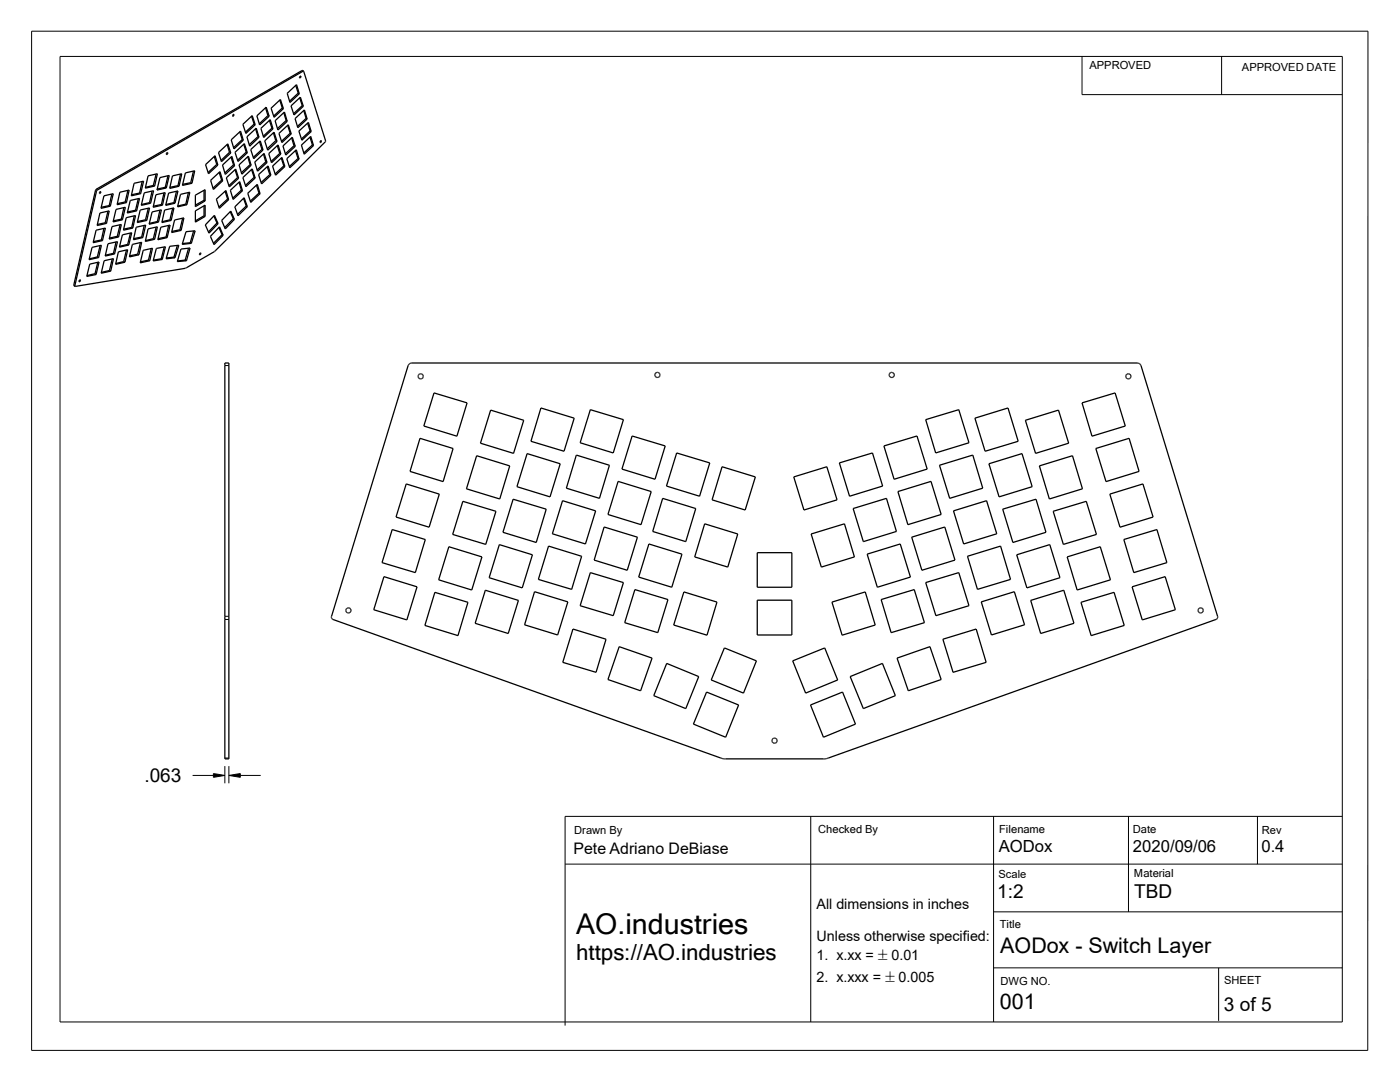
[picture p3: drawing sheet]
<svg xmlns="http://www.w3.org/2000/svg" width="279mm" height="216mm" viewBox="0 0 279 216" stroke-linecap="round" stroke-linejoin="round" font-family="sans-serif">
<g fill="none" stroke="#000" stroke-width=".25">
<path d="M55.8 20l.5 1.5M57.3 18.6l1.9-1.7 .5 1.8-1.8 1.7zM59 17l.5 1.6M59.5 18.6l.2 .1M59.5 18.6l-1.7 1.6M59.8 19.5l.5 1.6M59.8 15.3l.3-.1-.1 .3h-.2zM59.9 15.2h.1M59.9 15.5h.1M60.6 14.2l-.4-.1-41 23.7-4.5 19.1 .3 .2M60.6 14.2l4.3 14.1M60.6 14.2l-41.3 23.9"/>
<path d="M19.1 37.8h.1M19.3 38.1l-4.3 19M19.3 38.1h.1M19.9 38.3h.2v.2l-.2 .1zM20 38.3h.1M20.7 39.1l1.9-.4-.6 2.4-1.8 .5zM22.3 38.7l-.5 2.3M23.9 38.4l1.9-.5-.6 2.5-1.8 .5zM25.5 38l-.5 2.3M26.8 36.6l1.9-.4-.6 2.5-1.9 .4zM27.6 39.6l-.5 2.4M27.9 38.5l-1.7 .4"/>
<path d="M27.9 38.5l.2 .2M28.4 36.2l-.5 2.3M28.8 38.5l1.8-.4-.5 2.5-1.9 .4zM29.5 35.1l1.9-.4-.5 2.4-1.9 .4zM30.4 38.1l-.6 2.3M30.6 37l-1.6 .4M30.6 37l.3 .1M31.1 38.9l1.9-.5-.6 2.5-1.8 .5zM31.2 34.7l-.6 2.3M31.9 35.4l1.9-.4-.6 2.5-1.9 .4zM32.7 38.5l-.5 2.3M33 37.4l.2 .1"/>
<path d="M33 37.4l-1.6 .3M33.2 30.6h.1M33.3 30.5h.2l-.1 .3h-.2zM33.4 30.8h.1M33.5 35.1l-.5 2.3M33.7 38.5l1.8-.4-.6 2.5-1.8 .4zM34.4 35.1l1.9-.4-.6 2.5-1.8 .4zM35.2 38.1l-.5 2.3M35.5 37l.2 .2M35.5 37l-1.6 .4M36 38.8l1.9-.4-.6 2.5-1.9 .4zM36 34.7l-.5 2.3"/>
<path d="M37 34.5l1.9-.4-.6 2.5-1.9 .4zM37.6 38.4l-.5 2.3M38.1 36.4l.2 .2M38.1 36.4l-1.7 .4M38.6 34.2l-.5 2.2M39 38.9l1.9-1.1v2.3l-1.9 1.1zM40.7 38v2M40.7 40l-1.7 .9M40.7 40l.2 .1M41 32.9l1.9-1.8 .6 1.8-1.9 1.8zM42 36l1.9-1.8 .5 1.9-1.8 1.7zM42.8 31.2l.5 1.6"/>
<path d="M43.2 39.8l1.9-1.8 .5 1.8-1.8 1.8zM43.3 32.8l.2 .1M43.3 32.8l-1.8 1.6M43.6 30.4l1.9-1.7 .6 1.8-1.9 1.8zM43.7 34.4l.5 1.5M44.2 35.9l-1.7 1.6M44.2 35.9l.2 .2M44.4 32.9l1.9-1.7 .5 1.9-1.8 1.7zM44.9 38.1l.5 1.6M45.2 35.5l1.8-1.8 .6 1.9-1.8 1.7zM45.3 28.8l.5 1.6M45.4 39.7l-1.7 1.6"/>
<path d="M45.4 39.7l.2 .1M45.8 30.4l-1.7 1.6M45.8 30.4l.3 .1M46 38l1.8-1.8 .6 1.9-1.9 1.7zM46.1 31.3l.5 1.6M46.1 27.9l1.9-1.7 .6 1.8-1.9 1.7zM46.5 22.9l.2-.1-.1 .4h-.2zM46.5 23.2h.1M46.6 32.9l-1.7 1.6M46.6 32.9l.2 .2M46.9 33.9l.5 1.5M46.9 30.4l1.9-1.7 .6 1.8-1.9 1.7z"/>
<path d="M47.4 35.4l.2 .2M47.4 35.4l-1.7 1.6M47.7 32.9l1.9-1.7 .5 1.8-1.8 1.8zM47.7 36.4l.5 1.5M47.8 26.3l.5 1.6M48.2 37.9l.2 .2M48.2 37.9l-1.8 1.6M48.3 27.9l.3 .1M48.3 27.9l-1.7 1.6M48.5 24.8l1.8-1.7 .6 1.8-1.8 1.7zM48.5 35.4l1.8-1.7 .6 1.8-1.8 1.8zM48.6 39.6l.5 1.5"/>
<path d="M48.6 28.8l.5 1.6M49.1 30.4l-1.7 1.6M49.1 30.4l.3 .1M49.3 27.3l1.8-1.7 .6 1.8-1.9 1.8zM49.4 38.6l2-1.8 .5 1.9-1.9 1.7zM49.4 31.3l.5 1.6M49.9 32.9l-1.7 1.6M49.9 32.9l.2 .1M50 29.8l1.9-1.7 .6 1.8-1.9 1.8zM50.2 23.2l.5 1.6M50.2 33.8l.5 1.6M50.7 35.4l.2 .1"/>
<path d="M50.7 24.8l.2 .1M50.7 35.4l-1.7 1.6M50.7 24.8l-1.7 1.6M50.8 32.3l1.9-1.7 .6 1.8-1.9 1.8zM51 25.7l.5 1.6M51.2 37l.5 1.5M51.3 23.1l1.8-1.7 .6 1.8-1.9 1.7zM51.5 27.3l.2 .1M51.5 27.3l-1.8 1.6M51.6 34.8l1.9-1.7 .6 1.9-1.9 1.7zM51.7 38.5l-1.7 1.6M51.7 38.5l.2 .2"/>
<path d="M51.8 28.2l.5 1.6M52.1 25.6l1.8-1.7 .6 1.8-1.9 1.7zM52.3 29.8l.2 .1M52.3 29.8l-1.8 1.6M52.6 30.7l.4 1.6M52.8 28.1l1.9-1.7 .6 1.8-1.9 1.8zM53 21.5l.5 1.6M53 32.3l-1.7 1.6M53 32.3l.3 .1M53.3 33.3l.5 1.5M53.5 23.1l.2 .1M53.5 23.1l-1.7 1.6"/>
<path d="M53.6 30.6l1.9-1.7 .5 1.8-1.8 1.8zM53.8 24l.5 1.6M53.8 34.8l-1.7 1.6M53.8 34.8l.3 .2M54.1 21.6l1.9-1.7 .6 1.8-1.9 1.7zM54.3 25.6l-1.8 1.6M54.3 25.6l.2 .1M54.4 33.1l1.9-1.7 .6 1.8-1.9 1.8zM54.6 26.5l.4 1.6M54.9 24.1l1.9-1.7 .5 1.8-1.8 1.8zM55 28.1l.3 .1M55 28.1l-1.7 1.6"/>
<path d="M55.3 29l.5 1.6M55.7 26.6l1.8-1.7 .6 1.8-1.8 1.7zM55.8 30.6l.2 .1M55.8 30.6l-1.7 1.6M56.1 31.5l.5 1.6M56.3 21.5l-1.7 1.7M56.3 21.5l.3 .2M56.5 29.1l1.8-1.7 .6 1.8-1.9 1.7zM56.6 22.5l.5 1.5M56.6 33.1l-1.7 1.6M56.6 33.1l.3 .1M57.1 24l-1.7 1.7"/>
<path d="M57.1 24l.2 .2M57.2 31.7l1.9-1.8 .6 1.8-1.9 1.8zM57.4 25l.5 1.6M57.9 26.6l-1.7 1.6M57.9 26.6l.2 .1M58.1 21.1l1.8-1.7 .6 1.8-1.8 1.7zM58.2 27.5l.5 1.6M58.7 29.1l-1.8 1.6M58.7 29.1l.2 .1M58.9 23.7l1.8-1.8 .6 1.8-1.9 1.8zM59 30.1l.5 1.5M59.5 31.6l-1.8 1.6"/>
<path d="M59.5 31.6l.2 .1M59.6 26.2l2-1.8 .5 1.8-1.9 1.8zM60.2 29l1.8-1.8 .6 1.8-1.9 1.8zM60.3 21.1l-1.7 1.6M60.3 21.1l.2 .1M60.6 22.1l.5 1.5M61.1 23.6l-1.7 1.6M61.1 23.6l.2 .1M61.4 24.6l.5 1.5M61.8 27.3l.6 1.6M61.9 26.1l-1.7 1.6M61.9 26.1l.2 .1"/>
<path d="M62.4 28.9l.2 .1M62.4 28.9l-1.8 1.6M64 28.1h.1v.3h-.2zM64.1 28.1h.1M64.1 28.3h.1M64.9 28.4l-22.1 21.8-5.6 3.3-22.3 3.6M64.9 28.3v.1M65 28.2l-.1 .1M15.7 56.2h.1M15.8 56h-.1M15.9 55.9h.1v.1l-.2 .2zM16 55.9h.1"/>
<path d="M17.9 52.7l1.9-.4-.6 2.5-1.9 .4zM18.4 49.4l1.8-.5-.5 2.5-1.9 .4zM19 54.6l.2 .2M19 54.6l-1.6 .4M19.2 45.9l1.8-.4-.6 2.5-1.8 .4zM19.4 51.3l.3 .1M19.4 51.3l-1.5 .3M19.5 52.3l-.5 2.3M19.9 42.5l1.9-.4-.5 2.5-1.9 .4zM20 49l-.6 2.3M20.2 47.9l-1.6 .3M20.2 47.9l.2 .1"/>
<path d="M20.7 45.6l-.5 2.3M20.8 52l1.8-.4-.5 2.5-1.9 .4zM21 44.4l.3 .2M21 44.4l-1.6 .4M21.5 48.6l2-.4-.6 2.5-1.9 .4zM21.5 42.1l-.5 2.3M21.8 41l-1.6 .4M21.8 41l.2 .1M21.8 54l.3 .1M21.8 54l-1.6 .4M22.4 45.2l1.8-.4-.5 2.5-1.9 .4zM22.4 51.7l-.6 2.3"/>
<path d="M22.6 50.5l-1.6 .4M22.6 50.5l.3 .2M23.2 41.8l1.8-.4-.6 2.5-1.8 .4zM23.2 48.3l-.6 2.2M23.4 47.2l-1.6 .3M23.4 47.2l.3 .1M23.6 50.2l1.9-.4-.6 2.5-1.8 .4zM24 44.8l-.6 2.4M24.2 43.7l-1.6 .4M24.2 43.7l.2 .2M24.4 46.9l1.9-.5-.6 2.5-1.9 .4zM24.7 52.2l-1.6 .4"/>
<path d="M24.7 52.2l.2 .1M24.7 41.4l-.5 2.3M25 40.3l-1.6 .3M25 40.3l.2 .1M25.2 43.4l1.9-.4-.6 2.5-1.9 .4zM25.2 49.9l-.5 2.3M25.5 48.8l.2 .1M25.5 48.8l-1.6 .3M26 40l1.9-.4-.6 2.5-1.9 .4zM26 46.5l-.5 2.3M26.3 45.4l-1.6 .3M26.3 45.4l.2 .1"/>
<path d="M26.4 48.8l1.9-.5-.6 2.5-1.9 .5zM26.8 43.1l-.5 2.3M27.1 42l.2 .1M27.1 42l-1.7 .3M27.2 45.3l1.9-.4-.6 2.5-1.9 .4zM27.5 50.7l.2 .1M27.5 50.7l-1.6 .4M28 41.9l1.8-.4-.5 2.5-1.9 .4zM28 48.4l-.5 2.3M28.3 47.3l-1.6 .3M28.3 47.3l.2 .1M28.6 50l1.8-.5-.5 2.5-1.9 .5z"/>
<path d="M28.8 45l-.5 2.3M29 43.9l-1.5 .3M29 43.9l.3 .1M29.5 45.7l1.9-.4-.5 2.5-1.9 .4zM29.6 41.6l-.6 2.3M29.6 51.9l.3 .1M29.6 51.9l-1.5 .3M29.8 40.4l.3 .2M29.8 40.4l-1.6 .4M30.2 49.6l-.6 2.3M30.4 42.3l1.8-.4-.6 2.4-1.8 .4zM30.6 47.6l.3 .2"/>
<path d="M30.6 47.6l-1.6 .4M31.2 45.3l-.6 2.3M31.2 49.6l1.8-.4-.6 2.6-1.8 .3zM31.4 44.2l.2 .1M31.4 44.2l-1.6 .4M31.9 41.9l-.5 2.3M32.1 45.3l1.9-.4-.6 2.5-1.9 .4zM32.2 51.6l-1.6 .3M32.2 51.6l.2 .2M32.2 40.8l-1.6 .3M32.2 40.8l.2 .1M32.8 49.3l-.6 2.3"/>
<path d="M32.9 41.9l1.8-.4-.5 2.5-1.9 .4zM33.1 47.3l-1.6 .3M33.1 47.3l.3 .1M33.7 45l-.6 2.3M33.9 49.1l1.8-.2-.8 2.5-1.8 .2zM33.9 43.9l-1.6 .3M33.9 43.9l.3 .1M34.5 41.6l-.6 2.3M34.7 40.4l-1.6 .4M34.7 40.4l.2 .2M34.7 51.3l-1.5 .2M34.7 51.3l.2 .1"/>
<path d="M34.8 43.9l1.9-.4-.5 2.5-2 .4zM35.4 49l-.7 2.3M35.9 45.8l.3 .2M35.9 45.8l-1.6 .4M36.1 49.7l1.8-.2-.7 2.5-1.8 .2zM36.4 43.6l-.5 2.2M37 51.9l-1.6 .2M37 51.9l.2 .1M37.1 53.5h-.1M37.1 40.7l-1.6 .4M37.1 40.7l.2 .2M37.1 46.2l1.8-.1-.7 2.5-1.8 .2z"/>
<path d="M37.6 49.5l-.6 2.4M38 48.4l.2 .2M38 48.4l-1.6 .2M38.7 46.1l-.7 2.3M39 42.1l1.9-1.2v2.3l-1.9 1.1zM39.8 50.7h.1M39.8 50.8h.1M39.9 50.5h.2l-.2 .3zM40.7 41.1v2M40.7 43.1l-1.7 1M40.7 43.1l.2 .1M42.7 43.1l.6 1.4"/>
<path d="M42.8 43l.7 1.6-1.8 1.9-.7-1.6zM43.3 44.5l-1.7 1.8M43.3 44.5l.2 .1M43.7 45.4l.6 1.4M43.8 45.3l.7 1.6-1.8 1.9-.7-1.6zM44.3 46.8l.2 .1M44.3 46.8l-1.7 1.8M45.9 42.2l.7 1.4M46.1 42.1l.7 1.7-1.8 1.9-.8-1.7zM46.6 43.6l.2 .2M46.6 43.6l-1.8 1.8M46.9 41.3l1.8-1.8 .7 1.7-1.9 1.9z"/>
<path d="M49.1 41.1l-1.7 1.7M49.1 41.1l.3 .1M44.9 72.4h.8v79h-.8zM81.5 72.8l-15.4 50.2 .2 .5 77.6 27.8 .5 .1h20.3l.6-.1 77.4-27.7M81.5 72.8h.1M81.8 72.5h145.5M81.9 72.5l-.4 .3M83.7 75.5h.1M83.8 75.6h.1M84.1 75.6h-.1M84.2 74.6h.1M84.2 75.5h.1"/>
<path d="M84.3 74.8l.2 .1-.1 .5-.7 .1M84.3 74.7l-.5-.1-.3 .2-.1 .4 .3 .3M84.3 74.7v.1M84.4 75.3v.1M86.6 78.4l6.6 2-2 6.6-6.6-2zM130.9 74.4v.1M131.4 74.4h.1M131.5 75.2h.1M131.6 75.1h.1M131.7 75l-.1-.5-.3-.2h-.3l-.3 .3v.3l.3 .4M131.7 75.1l-.3 .2h-.5M131.7 75v.1"/>
<path d="M177.5 74.5l.4-.2 .5 .2 .1 .2-.1 .5h-.8l-.1-.2zM177.5 75.1h.1M177.7 74.4h.1M177.8 75.3h.1M177.9 75.3h.1M178.2 75.3h-.1M178.3 74.4v.1M178.4 75.1h.1M178.4 74.6h.1M224.7 75.4h.1M224.7 74.8h.1M225 75.6h.1"/>
<path d="M225.3 75.6h.1M225.6 74.7v.1M225.6 74.8h.1M225.6 75.3l-.2 .3h-.4l-.3-.3v-.4l.3-.3h.5l.2 .4-.1 .4M227.2 72.5l.4 .3M227.6 72.8l15.4 50.3-.1 .3M227.6 72.8h.1M81.1 96.6l6.6 2-2.1 6.6-6.6-2zM83.8 87.5l6.6 2-2 6.6-6.6-2zM95.1 90.9l6.6 2.1-2 6.6-6.6-2.1zM97.9 81.8l6.6 2.1-2 6.6-6.6-2.1zM102.4 99.6l6.6 2-2 6.6-6.6-2z"/>
<path d="M105.2 90.5l6.6 2-2 6.6-6.6-2zM107.9 81.4l6.7 2-2 6.6-6.6-1.9zM112.3 99.9l6.6 2-2.1 6.6-6.6-2zM115 90.8l6.6 2-2 6.6-6.6-2zM117.8 81.7l6.6 2-2 6.7-6.6-2.1zM123.4 96.1l6.6 2-2.1 6.6-6.6-2zM126.2 87l6.6 2-2.1 6.6-6.6-2zM132.2 99.4l6.7 2.1-2 6.6-6.6-2.1zM135 90.4l6.6 2-2 6.6-6.6-2zM144.1 93.1l6.6 2.1-2 6.6-6.6-2.1zM158.4 95.2l6.6-2.1 2 6.6-6.6 2.1zM167.5 92.4l6.6-2 2 6.6-6.6 2z"/>
<path d="M176.4 89l6.6-2 2 6.6-6.6 2zM179.2 98.1l6.6-2 2 6.6-6.6 2zM184.7 83.7l6.6-2 2.1 6.6-6.7 2.1zM187.5 92.8l6.6-2 2 6.6-6.6 2zM194.6 83.4l6.6-2 2 6.7-6.6 1.9zM197.4 92.5l6.6-2 2 6.6-6.6 2zM204.6 83.9l6.6-2.1 2.1 6.6-6.6 2.1zM207.4 93l6.6-2.1 2 6.6-6.6 2.1zM215.9 80.4l6.6-2 2.1 6.6-6.7 2zM218.7 89.5l6.6-2 2 6.6-6.6 2zM221.5 98.6l6.6-2 2 6.6-6.6 2zM76.6 115.1l6.6 2-2 6.6-6.6-2z"/>
<path d="M78.3 105.7l6.6 2-2 6.6-6.7-2zM86.8 118.2l6.6 2-2 6.6-6.6-2zM89.6 109.1l6.6 2-2.1 6.6-6.6-2zM92.4 100l6.6 2-2.1 6.6-6.6-2zM96.9 117.8l6.6 2-2.1 6.6-6.6-2zM99.7 108.7l6.6 2-2.1 6.6-6.6-2zM106.7 118.1l6.6 2-2 6.6-6.6-2zM109.5 109l6.6 2-2 6.6-6.7-2zM117.8 114.3l6.6 1.9-2 6.7-6.6-2zM120.6 105.2l6.6 2-2 6.6-6.6-2zM126.7 117.6l6.6 2-2 6.6-6.6-2zM129.5 108.5l6.6 2.1-2 6.6-6.6-2.1z"/>
<path d="M136.5 118.1l6.6 2-2 6.6-6.6-2zM140.6 104.5l6.6 2.1-2 6.6-6.6-2.1zM151.1 110.3h6.9v6.9h-6.9zM151.1 119.8h6.9v6.9h-6.9zM161.9 106.6l6.6-2.1 2 6.6-6.6 2.1zM170.3 101.5l6.6-2.1 2 6.6-6.6 2.1zM173.1 110.6l6.6-2.1 2 6.6-6.6 2.1zM175.9 119.6l6.6-2 2 6.6-6.7 2zM181.9 107.2l6.7-2 2 6.6-6.6 2zM184.7 116.2l6.6-1.9 2.1 6.6-6.6 2zM190.3 101.9l6.6-2 2 6.6-6.6 2zM193.1 111l6.6-2 2 6.6-6.6 2z"/>
<path d="M200.1 101.6l6.7-2 1.9 6.6-6.6 2zM202.9 110.7l6.6-2 2 6.6-6.6 2zM205.7 119.8l6.6-2 2 6.6-6.6 2zM210.2 102l6.6-2 2 6.6-6.6 2zM213 111.1l6.6-2 2 6.6-6.6 2zM224.3 107.7l6.6-2 2 6.6-6.6 2zM225.9 117.1l6.6-2 2.1 6.6-6.6 2zM66.2 123.4h.1M69.1 121.5v.1M69.1 122.1l-.1-.3 .2-.4 .4-.1 .3 .2a.4 .4 0 0 1 0 .6l-.2 .2-.4-.1M69.1 122.1h.1M69.2 122.1l.1 .2"/>
<path d="M69.3 121.4h-.1M69.8 122.2v.1M70 121.6h.1M70 122h.1M114.3 125.5l6.6 2.1-1.9 6.6-6.7-2zM123.6 129l6.5 2.3-2.3 6.5-6.5-2.2zM133.1 132.4l6.3 2.6-2.5 6.4-6.4-2.6zM141 138.1l6.4 2.6-2.6 6.4-6.4-2.6zM144.6 129.3l6.4 2.6-2.6 6.4-6.5-2.6zM158.2 131.9l6.4-2.6 2.6 6.4-6.4 2.6zM166 120.1l6.7-2 2 6.6-6.6 2zM169.7 135l6.4-2.6 2.6 6.4-6.4 2.6z"/>
<path d="M179 131.3l6.6-2.3 2.2 6.6-6.5 2.2zM188.2 127.6l6.6-2.1 2 6.7-6.6 2zM195.8 120.1l6.6-2 2.1 6.6-6.6 2zM215.7 120.2l6.6-2 2.1 6.6-6.6 2zM239.3 122.2h.1M239.4 121.3h.1M239.8 121.3h.1M239.8 122.3h.1M239.9 121.4l.2 .2v.5l-.3 .2-.5-.1M239.9 121.4l-.4-.1-.3 .2-.1 .4 .2 .3M239.9 121.4h.1M242.7 123.6h.1"/>
<path d="M243 123.4l-.3 .2M154.1 147.9h.1M154.1 147.7h.1M154.1 148v.1M154.3 148.2v.1M154.9 147.4h.1M154.9 148.2h.1M154.9 148.2l-.1 .1M154.9 147.4l.2 .4-.2 .4M154.9 147.4l-.4-.1-.4 .3v.4l.2 .2h.6M155 147.5v.1M155 148h.1"/>
<path d="M161.8 140.7l6.3-2.6 2.6 6.4-6.4 2.6z"/>
</g>
<g fill="none" stroke="#000" stroke-width=".2">
<path d="M6.3 6.2h266.7v203.4h-266.7zM12 11.3h255.9v192.6h-255.9zM59.8 15.5h.1M59.8 15.3l.2 .1M59.9 15.2l.2 .1M60.2 14.1l.3 .1M215.9 11.3v7.6h52M243.8 11.3v7.6M19 38l.3 .1M19.2 37.8l.3 .1M19.9 38.4l.2 .1M20 38.3l.1 .1"/>
<path d="M33.2 30.8h.1M33.2 30.6l.2 .1M46.4 23.2h.1M46.5 22.9l.2 .2M46.6 22.8l.1 .1M63.9 28.2l.2 .1M64 28.1l.1 .1M14.7 56.9l.2 .1M15.8 56l.2 .1M15.9 55.9l.1 .1M16 55.8v.1M39.8 50.6l.2 .1"/>
<path d="M39.8 50.8h.1M44.9 72.9h.8M44.9 123.6h.8M44.9 123h.8M38.4 154.7h4.2M42.6 154.3l2.3 .4-2.3 .4zM44.9 151.3h.8M44.9 152.9v3.4M45.7 152.9v3.4M45.7 154.7l2.3-.4v.8zM48 154.7h4M112.8 172.4h155.1"/>
<path d="M161.8 162.9v41M198.3 162.9v41M225.2 162.9v19M251 162.9v9.5M267.9 162.9h-155.1v41.7M198.3 181.9h69.6M198.3 193.1h69.6M243.2 193.1v10.6"/>
</g>
<path d="M42.6 154.4h2.3v.7h-2.3zM45.7 154.4h2.3v.7h-2.3z" fill="#000"/>
<text font-size="5.7" x="115" y="186.3">AO.industries</text>
<text font-size="4.4" x="115" y="191.6">https://AO.industries</text>
<g font-size="4.3">
<text x="199.6" y="190.2">AODox - Switch Layer</text>
<text x="199.6" y="201.4">001</text>
</g>
<g font-size="3.8">
<text x="28.8" y="156">.063</text>
<text x="199" y="179.2">1:2</text>
<text x="226.3" y="179.2">TBD</text>
<text x="244.3" y="201.6">3 of 5</text>
</g>
<g font-size="3.3">
<text x="199.3" y="170.1">AODox</text>
<text x="226.1" y="170.1">2020/09/06</text>
<text x="251.8" y="170.1">0.4</text>
</g>
<text font-size="3.2" x="114.4" y="170.3">Pete Adriano DeBiase</text>
<g font-size="2.9">
<text x="162.9" y="181.4">All dimensions in inches</text>
<text x="162.9" y="187.7">Unless otherwise specified:</text>
<text x="162.9" y="191.6">1. x.xx = `0.01</text>
<text x="162.9" y="195.9">2. x.xxx = `0.005</text>
</g>
<g font-size="2.2">
<text x="217.4" y="13.8">APPROVED</text>
<text x="247.9" y="14.1">APPROVED DATE</text>
<text x="114.6" y="166.5">Drawn By</text>
<text x="163.3" y="166.3">Checked By</text>
<text x="199.4" y="166.3">Filename</text>
<text x="226.1" y="166.3">Date</text>
<text x="251.8" y="166.4">Rev</text>
<text x="199.3" y="175.2">Scale</text>
<text x="226.3" y="175.1">Material</text>
<text x="199.5" y="185.2">Title</text>
<text x="199.7" y="196.5">DWG NO.</text>
<text x="244.3" y="196.4">SHEET</text>
</g>
</svg>
